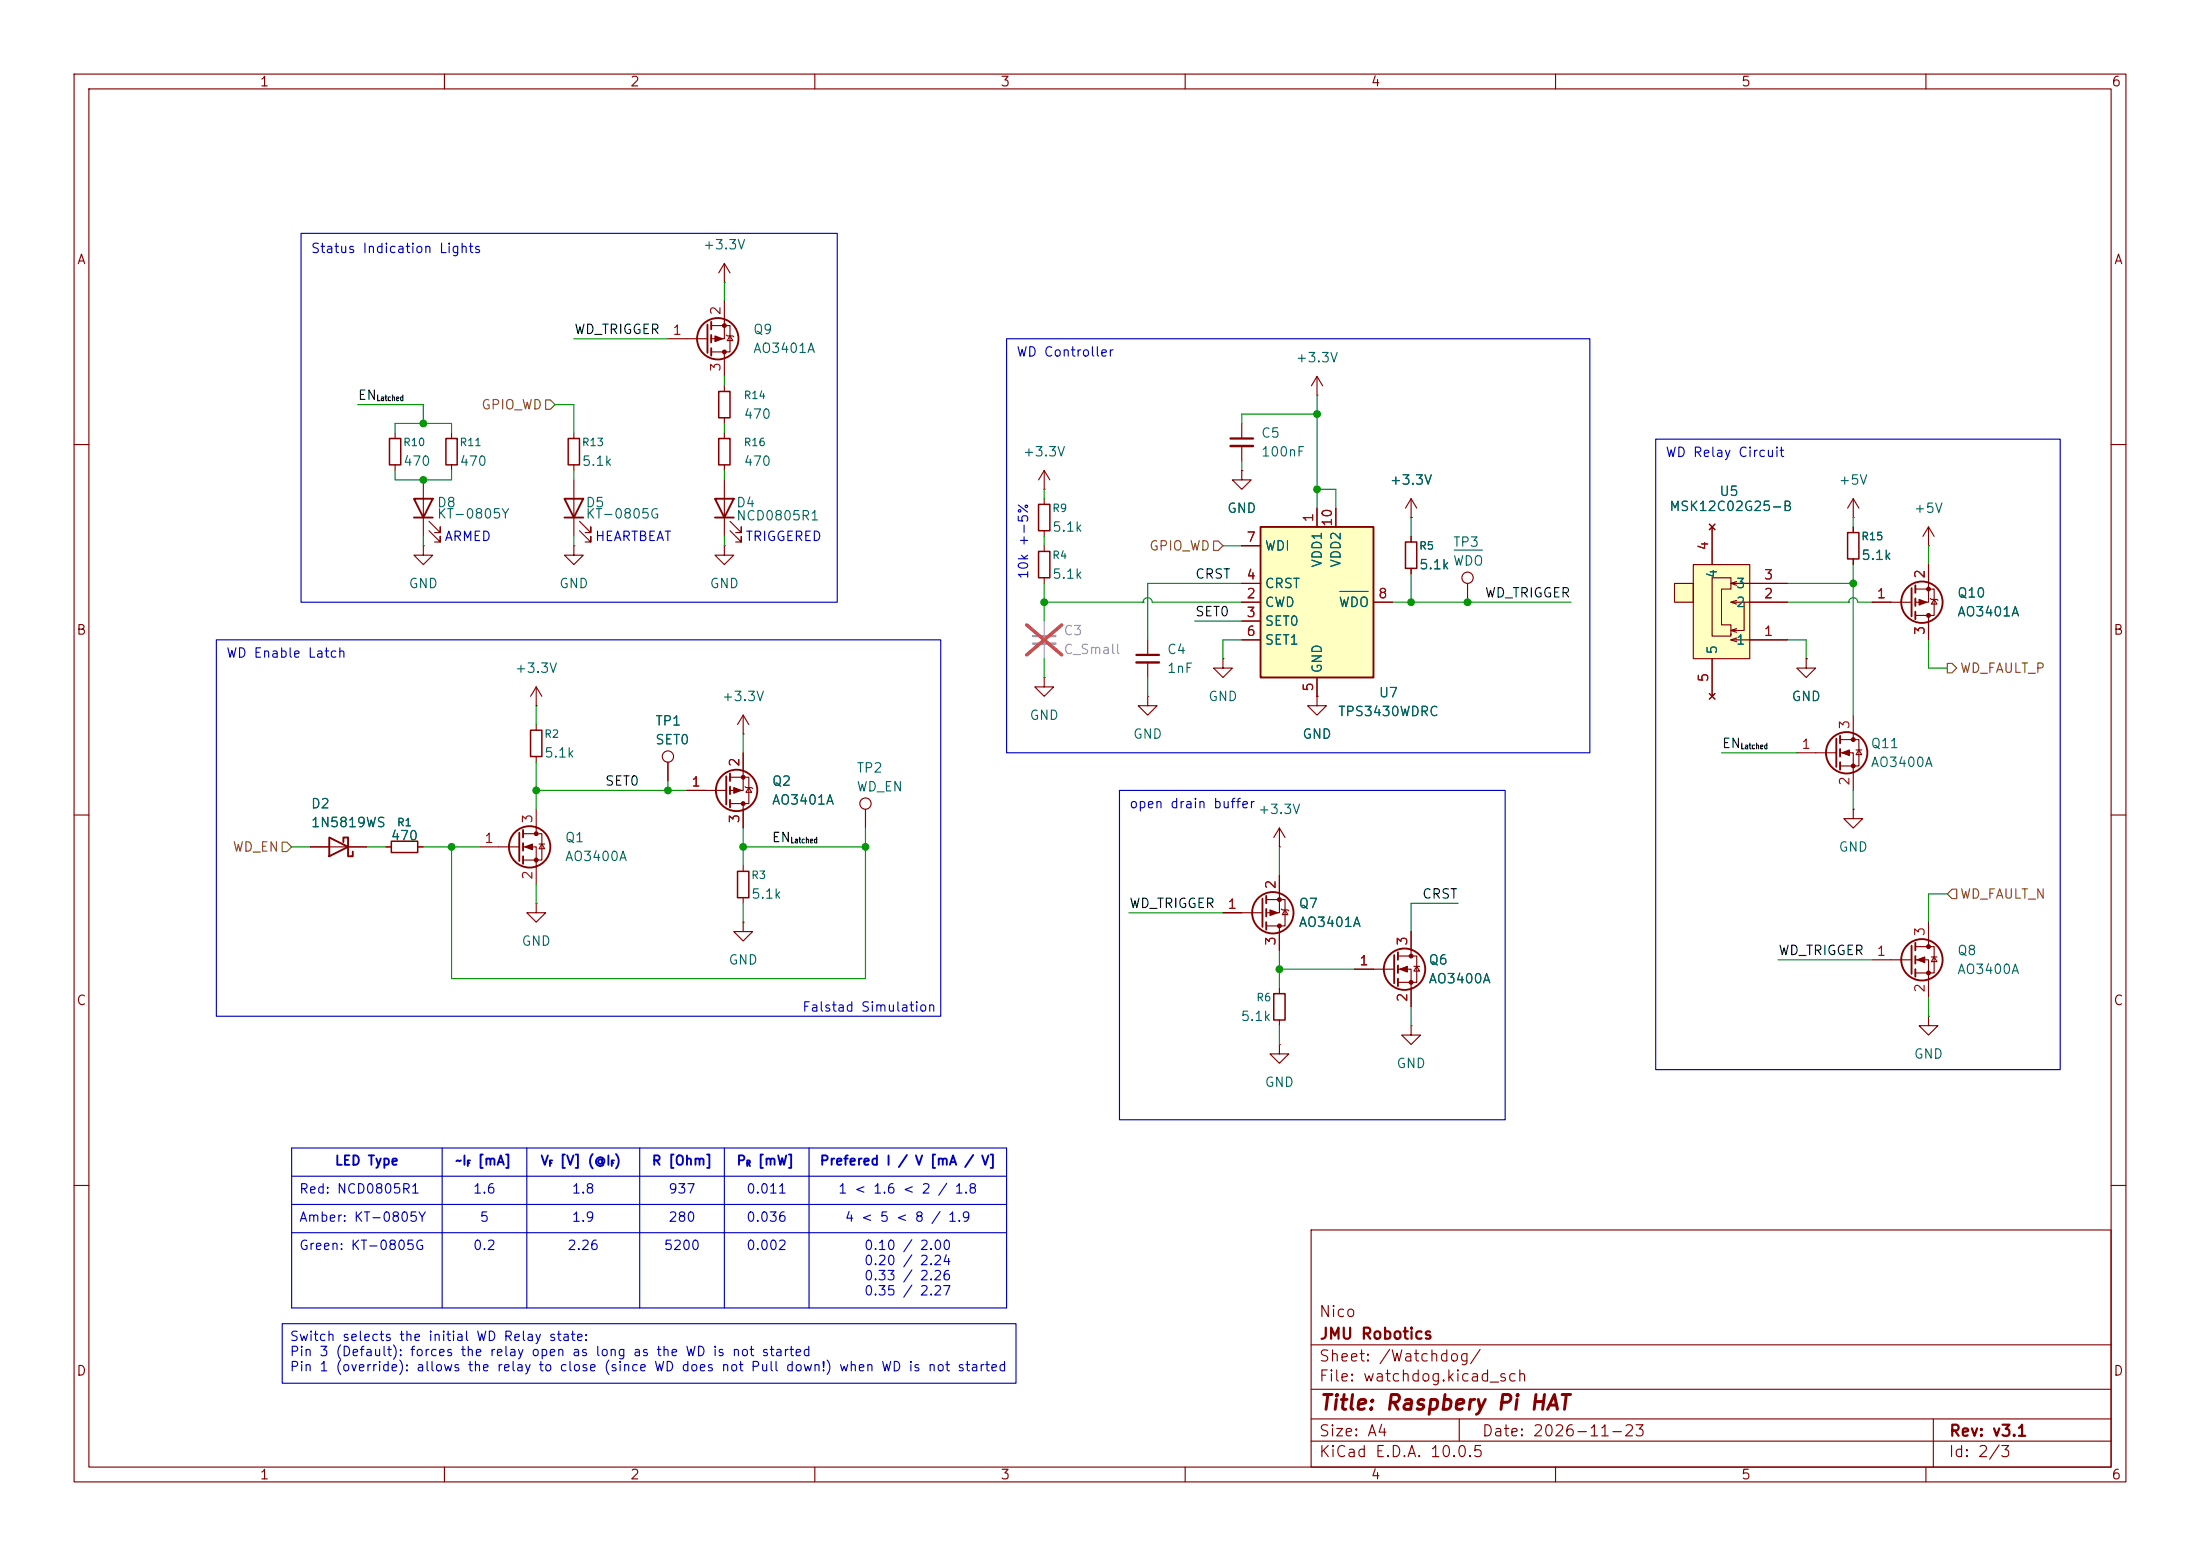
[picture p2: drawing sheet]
<svg xmlns="http://www.w3.org/2000/svg" width="297mm" height="210mm" viewBox="0 0 297 210" stroke-linecap="round" stroke-linejoin="round" font-family="sans-serif">
<g fill="none" stroke="#840000" stroke-width=".15">
<path d="M10 10h277v190h-277zM12 12h273v186h-273zM60 10v2M110 10v2M160 10v2M210 10v2M260 10v2M97.8 38.1h.1M97.8 35.6v2.5M97.8 35.6l-.8 1.2M97.8 35.6l.8 1.2M90.2 45.7h5.3"/>
<path d="M96 43.9h2.6v3.6h-2.6M97.8 40.6v5.1h-1.8M97.8 47.5v3.3M98 45.2l.2 .1h.7l.2 .2M98.6 45.3l.3 .7h-.7zM10 60h2M285 60h2M72.4 95.3h.1M72.4 92.7v2.6M72.4 97.8v.8M72.4 92.7l-.8 1.3M72.4 92.7l.8 1.3"/>
<path d="M10 110h2M52.1 114.3h.7M56.4 114.3h.7M72.4 102.1v.8M285 110h2M172.7 141v1.2h-1.3l1.3 1.3 1.3-1.3h-1.3M172.7 141h.1M10 160h2M177 166h108v32h-108zM285 160h2M60 198v2M110 198v2"/>
<path d="M160 198v2M177 194.5h108M177 191.5h108M177 187.5h108M177 181.5h108M197 191.5v3M210 198v2M260 198v2M261 191.5v6.5"/>
</g>
<path d="M71.6 98.6h1.6v3.5h-1.6zM52.8 113.5h3.6v1.6h-3.6z" fill="none" stroke="#840000" stroke-width=".2"/>
<g fill="none" stroke="#840000" stroke-width=".25">
<path d="M95.5 43.8v3.8M96 43.4v1.1M96 45.2v1M96 47v1"/>
<circle cx="96.9" cy="45.7" r="2.79"/>
</g>
<g fill="#840000" stroke="#840000" stroke-width=".15">
<path d="M96.5 45.3l1 .4-1 .4z"/>
<circle cx="97.8" cy="47.5" r=".25"/>
<circle cx="97.8" cy="43.9" r=".25"/>
</g>
<g fill="#ffffc2">
<path d="M228.6 76.2h7.6v12.7h-7.6z"/>
<path d="M231.1 78h2.6v1.5h-1.3v4.8h1.3v1.6h-2.6z"/>
<path d="M226.1 78.7h2.5v2.6h-2.5z"/>
</g>
<g fill="none" stroke="#840000" stroke-width=".15">
<path d="M53.3 58.4v.8M61 58.4v.8M77.5 58.4v.8M97.8 52.1v.7M97.8 56.4v.8M97.8 58.4v.8M167.6 57.2v2M177.8 53.3h.1M177.8 50.8l-.8 1.3M177.8 50.8l.8 1.3M177.8 50.8v2.5M53.3 62.7v.8"/>
<path d="M57.1 73.7v1.2h1.3l-1.3 1.3-1.2-1.3h1.2M57.1 73.7h.1M57.1 64.8v7.6M57.9 71.6l1.5 1.6v-.8v.8h-.7M57.9 70.4l1.5 1.5v-.8v.8h-.7M61 62.7v.8M77.5 73.7v1.2h1.2l-1.2 1.3-1.3-1.3h1.3M77.5 73.7h.1M77.5 62.7v.8M77.5 64.8v7.6M78.2 71.6l1.6 1.6v-.8v.8h-.8M78.2 70.4l1.6 1.5v-.8v.8h-.8"/>
<path d="M97.8 73.7v1.2h1.3l-1.3 1.3-1.3-1.3h1.3M97.8 73.7h.1M97.8 62.7v.8M141 66h.1M141 63.5l-.8 1.3M141 63.5l.7 1.3M141 63.5v2.5M141 67.3v.8M141 71.6v.8M141 73.7v.7M141 78v.7M167.6 63.5v1.3h1.3l-1.3 1.2-1.2-1.2h1.2"/>
<path d="M167.6 63.5h.1M167.6 60.2v2M190.5 69.9h.1M190.5 67.3v2.6M190.5 67.3l-.8 1.3M190.5 67.3l.8 1.3M226.1 78.7h2.5v2.6h-2.5zM228.6 76.2h7.6v12.7h-7.6zM230.8 70.7l.7 .8M231.1 78h2.6v1.5h-1.3v4.8h1.3v1.6h-2.6zM231.1 71.1v5.1M231.5 70.7l-.7 .8"/>
<path d="M233.7 78.7l.7 .3M234.4 78.5l-.7 .2h7.6M250.2 69.9h.1M250.2 67.3l-.8 1.3M250.2 67.3l.8 1.3M250.2 67.3v2.6M250.2 71.1v.8M250.2 75.4v.8M258.6 79.5h2.5v3.6h-2.5M260.3 73.7h.1M260.3 76.2v5.1h-1.7M260.3 71.1v2.6"/>
<path d="M260.3 71.1l-.7 1.3M260.3 71.1l.8 1.3M100.3 99.1h.1M100.3 96.5l-.7 1.3M100.3 96.5l.8 1.3M100.3 96.5v2.6M141 91.4v1.3h1.2l-1.2 1.3-1.3-1.3h1.3M141 91.4h.1M154.9 94v1.3h1.3l-1.3 1.2-1.2-1.2h1.2M154.9 94h.1M154.9 86.4v2M154.9 89.4v2"/>
<path d="M165.1 88.9v1.3h1.3l-1.3 1.2-1.3-1.2h1.3M165.1 88.9h.1M177.8 94v1.3h1.3l-1.3 1.2-1.3-1.2h1.3M177.8 94h.1M230.8 93.6l.7 .8M231.1 88.9v5.1M231.5 93.6l-.7 .8M233.7 86.4h7.6M233.7 86.4l.7 .2M233.7 85.1l.7 .2M233.7 81.3h7.6M233.7 81.3l.7 .2"/>
<path d="M234.4 86.1l-.7 .3M234.4 81l-.7 .3M235.5 81.3v3.8h-1.8l.7-.3M243.8 88.9v1.3h1.3l-1.3 1.2-1.2-1.2h1.2M243.8 88.9h.1M248.4 99.8h2.6v3.6h-2.6M250.2 96.5v3.3M252.7 81.3h5.4M260.3 83.1v3.3M260.6 80.8l.1 .1h.8l.1 .1M261.1 80.9l.4 .6h-.8zM41.9 114.3h7.6"/>
<path d="M64.8 114.3h5.3M70.6 112.5h2.6v3.6h-2.6M70.6 114.3h1.8v5.1M72.4 109.2v3.3M72.8 113.9h.7M73.2 113.9l.3 .7h-.7zM90.2 102.9v2.5M92.7 106.7h5.3M98.6 104.9h2.5v3.6h-2.5M100.3 101.6v5.1h-1.7M100.3 108.5v3.3M100.3 116.8v.8"/>
<path d="M100.6 106.2l.1 .1h.8l.1 .1M101.1 106.3l.4 .6h-.8zM116.8 109.2v2.6M172.7 114.3h.1M172.7 118.1v5.1h-1.8M172.7 111.8l.8 1.2M172.7 111.8l-.7 1.2M172.7 111.8v2.5M242.6 101.6h5.3M248.4 101.6h1.8v5.1M250.2 109.2v1.3h1.3l-1.3 1.3-1.3-1.3h1.3M250.2 109.2h.1"/>
<path d="M250.6 101.2h.7M251 101.2l.3 .7h-.7zM72.4 121.9v1.3h1.3l-1.3 1.3-1.3-1.3h1.3M72.4 121.9h.1M100.3 124.5v1.2h1.3l-1.3 1.3-1.2-1.3h1.2M100.3 124.5h.1M100.3 121.2v.7M165.1 123.2h5.3M170.9 121.4h2.6v3.6h-2.6M172.7 125v3.3M172.7 133.4v.7M172.7 137.7v.7"/>
<path d="M173 122.7l.1 .1h.8l.1 .1M173.5 122.8l.4 .6h-.8zM182.9 130.8h5.3M188.7 129h2.6v3.6h-2.6M188.7 130.8h1.8v5.1M190.5 138.4v1.3h-1.3l1.3 1.3 1.3-1.3h-1.3M190.5 138.4h.1M190.5 125.7v3.3M190.9 130.4h.7M191.3 130.4l.3 .7h-.7zM252.7 129.5h5.4M258.6 127.8h2.5v3.5h-2.5"/>
<path d="M258.6 129.5h1.7v5.1M260.3 137.2v1.2h1.3l-1.3 1.3-1.2-1.3h1.2M260.3 137.2h.1M260.3 124.5v3.3M260.7 129.2h.8M261.1 129.2l.4 .6h-.8z"/>
<circle cx="90.2" cy="102.1" r=".76"/>
<circle cx="116.8" cy="108.5" r=".76"/>
</g>
<g fill="none" stroke="#840000" stroke-width=".25">
<path d="M55.9 67.3h2.5l-1.3 2.6zM55.9 69.9h2.5M76.2 67.3h2.5l-1.2 2.6zM76.2 69.9h2.5M258.1 79.4v3.8M258.6 79v1M247.9 99.7v3.8M248.4 99.3v1M258.6 80.8v1M258.6 82.6v1M44.4 113l2.6 1.3-2.6 1.3zM46.4 113.7v-.7h.6v2.6h.6v-.7"/>
<path d="M70.1 112.4v3.8M70.6 112v1M70.6 113.8v1M70.6 115.6v1M98 104.8v3.8M98.6 104.4v1M98.6 106.2v1M98.6 108v1M248.4 101.1v1M248.4 102.9v1M170.4 121.3v3.8M170.9 120.9v1"/>
<path d="M170.9 122.7v1M170.9 124.5v1M188.2 128.9v3.8M188.7 128.5v1M188.7 130.3v1M188.7 132.1v1M258.1 127.6v3.8M258.6 127.3v1M258.6 129v1M258.6 130.8v1"/>
<circle cx="259.5" cy="81.3" r="2.79"/>
<circle cx="71.5" cy="114.3" r="2.79"/>
<circle cx="99.4" cy="106.7" r="2.79"/>
<circle cx="249.3" cy="101.6" r="2.79"/>
<circle cx="171.8" cy="123.2" r="2.79"/>
<circle cx="189.6" cy="130.8" r="2.79"/>
<circle cx="259.5" cy="129.5" r="2.79"/>
</g>
<g fill="#840000" stroke="#840000" stroke-width=".15">
<path d="M99.1 106.3l1 .4-1 .4z"/>
<path d="M70.9 114.3l1-.4v.8z"/>
<path d="M258.8 129.5l1-.3v.7z"/>
<path d="M189 130.8l1-.4v.8z"/>
<path d="M171.4 122.8l1.1 .4-1.1 .4z"/>
<path d="M248.7 101.6l1-.4v.8z"/>
<path d="M259.1 80.9l1 .4-1 .4z"/>
<circle cx="100.3" cy="108.5" r=".25"/>
<circle cx="100.3" cy="104.9" r=".25"/>
<circle cx="72.4" cy="112.5" r=".25"/>
<circle cx="72.4" cy="116.1" r=".25"/>
<circle cx="260.3" cy="127.8" r=".25"/>
<circle cx="260.3" cy="131.3" r=".25"/>
<circle cx="190.5" cy="129" r=".25"/>
<circle cx="190.5" cy="132.6" r=".25"/>
<circle cx="172.7" cy="125" r=".25"/>
<circle cx="172.7" cy="121.4" r=".25"/>
<circle cx="250.2" cy="99.8" r=".25"/>
<circle cx="250.2" cy="103.4" r=".25"/>
<circle cx="260.3" cy="83.1" r=".25"/>
<circle cx="260.3" cy="79.5" r=".25"/>
</g>
<path d="M52.6 59.2h1.5v3.5h-1.5zM60.2 59.2h1.5v3.5h-1.5zM76.7 59.2h1.5v3.5h-1.5zM97 52.8h1.6v3.6h-1.6zM97 59.2h1.6v3.5h-1.6zM140.2 74.4h1.5v3.6h-1.5zM140.2 68.1h1.5v3.5h-1.5zM249.4 71.9h1.6v3.5h-1.6zM99.6 117.6h1.5v3.6h-1.5zM172 134.1h1.5v3.6h-1.5z" fill="none" stroke="#840000" stroke-width=".2"/>
<path d="M166.1 59.2h3.1M153.4 88.4h3.1" fill="none" stroke="#840000" stroke-width=".3"/>
<path d="M166.1 60.2h3.1M153.4 89.4h3.1" fill="none" stroke="#840000" stroke-width=".33"/>
<path d="M139.4 85.9h3.1" fill="none" stroke="#a1a1a1" stroke-width=".3"/>
<path d="M139.4 86.9h3.1" fill="none" stroke="#a1a1a1" stroke-width=".33"/>
<path d="M141 83.8v2.1M141 86.9v2" fill="none" stroke="#a1a1a1" stroke-width=".15"/>
<path d="M138.6 84.3l4.7 4.1M143.3 84.3l-4.7 4.1" fill="none" stroke="#e12e31" stroke-width=".46"/>
<path d="M170.2 71.1h15.2v20.3h-15.2z" fill="#ffffc2"/>
<path d="M96.5 67.3h2.6l-1.3 2.6zM96.5 69.9h2.6M170.2 71.1h15.2v20.3h-15.2z" fill="none" stroke="#840000" stroke-width=".25"/>
<g fill="none" stroke="#840000" stroke-width=".15">
<path d="M97.8 64.8v7.6M98.6 71.6l1.5 1.6v-.8v.8h-.8M98.6 70.4l1.5 1.5v-.8v.8h-.8M167.6 63.5h.1M167.6 78.7h2.6M167.6 73.7h2.6M177.8 68.6v2.5M180.3 68.6v2.5M190.5 69.9h.1M190.5 72.4v.8M190.5 76.7v.8M198.1 78.7v2.6"/>
<path d="M230.8 70.7l.7 .8M231.1 71.1v5.1M231.5 70.7l-.7 .8M236.2 78.7h5.1M250.2 71.1v.8M250.2 75.4v.8M260.3 76.2v2.5M167.6 81.3h2.6M167.6 83.8h2.6M167.6 86.4h2.6M177.8 94h.1M177.8 91.4v2.6"/>
<path d="M185.4 81.3h2.6M230.8 93.6l.7 .8M231.1 88.9v5.1M231.5 93.6l-.7 .8M236.2 81.3h5.1M236.2 86.4h5.1M243.8 88.9h.1M252.7 81.3h2.6M260.3 83.8v2.6M41.9 114.3h2.5M47 114.3h2.5M52.1 114.3h.7"/>
<path d="M56.4 114.3h.7M90.2 102.9v2.5M92.7 106.7h2.5M100.3 101.6v2.5M100.3 109.2v2.6M172.7 118.1v2.6M165.1 123.2h2.5M172.7 125.7v2.6M182.9 130.8h2.5M190.5 125.7v2.6M190.5 133.4v2.5"/>
<circle cx="198.1" cy="78" r=".76"/>
</g>
<path d="M180.9 79.8h3.8M196.3 74.2h3.8" fill="none" stroke="#006464" stroke-width=".15"/>
<path d="M189.7 73.2h1.6v3.5h-1.6z" fill="none" stroke="#840000" stroke-width=".2"/>
<path d="M73.7 54h.6l.6 .6-.6 .6h-.6zM163.8 73h.7l.6 .7-.6 .6h-.7zM262.9 89.5h.6l.7 .7-.7 .6h-.6zM38.1 113.7h.6l.7 .6-.7 .6h-.6zM263.5 120h.7v1.3h-.7l-.6-.6z" fill="none" stroke="#725600" stroke-width=".15"/>
<g fill="none" stroke="#0000c2" stroke-width=".15">
<path d="M40.6 31.5h72.4v49.8h-72.4zM135.9 45.7h78.7v55.9h-78.7zM223.5 59.3h54.6v85.1h-54.6zM29.2 86.4h97.8v50.8h-97.8zM151.1 106.7h52.1v44.4h-52.1zM39.4 158.8h96.5M39.4 154.9h96.5v21.6h-96.5zM59.7 154.9v21.6M71.1 154.9v21.6M86.4 154.9v21.6M97.8 154.9v21.6M109.2 154.9v21.6"/>
<path d="M38.1 178.7h99.1v8h-99.1zM39.4 162.6h96.5M39.4 166.4h96.5"/>
</g>
<g fill="none" stroke="#009600" stroke-width=".15">
<path d="M97.8 38.1v2.5M48.3 54.6h8.8v2.6M53.3 58.4v-1.2h7.7v1.2M74.9 54.6h2.6v3.8M77.5 45.7h12.7M97.8 50.8v1.3M97.8 57.2v1.2M177.8 53.3v15.3M177.8 55.9h-10.2v1.3M53.3 63.5v1.3h7.7v-1.3M57.1 72.4v1.3M77.5 63.5v1.3"/>
<path d="M77.5 72.4v1.3M97.8 63.5v1.3M97.8 72.4v1.3M141 66v1.3M141 72.4v1.3M141 78.7v5.1M165.1 73.7h2.5M167.6 78.7h-12.7v7.7M167.6 62.2v1.3M177.8 66h2.5v2.6M190.5 69.9v2.5M190.5 77.5v3.8"/>
<path d="M241.3 78.7h8.9M250.2 69.9v1.2M250.2 76.2v20.3M260.3 73.7v2.5M72.4 95.3v2.5M100.3 99.1v2.5M141 81.3h13.3M141 88.9v2.5M154.3 81.3h.1M154.3 81.3a.61 .61 0 0 1 .6-.6 .61 .61 0 0 1 .6 .6h12.1M154.9 91.4v2.6M161.3 83.8h6.3"/>
<path d="M167.6 86.4h-2.5v2.5M188 81.3h24.1M241.3 81.3h8.3M241.3 86.4h2.5v2.5M249.6 81.3h.1M249.6 81.3a.61 .61 0 0 1 .6-.6 .61 .61 0 0 1 .6 .6h1.9M260.3 86.4v3.8h2.6M39.4 114.3h2.5M49.5 114.3h2.6M57.1 114.3h7.7M72.4 106.7h20.3M72.4 102.9v6.3"/>
<path d="M72.4 119.4v2.5M90.2 105.4v1.3M100.3 111.8v5M100.3 114.3h16.5M116.8 111.8v20.3h-55.8v-17.8M172.7 114.3v3.8M232.4 101.6h10.2M250.2 106.7v2.5M100.3 121.9v2.6M152.4 123.2h12.7M172.7 128.3v5.1M172.7 138.4v2.6"/>
<path d="M172.7 130.8h10.2M190.5 135.9v2.5M196.8 121.9h-6.3v3.8M240 129.5h12.7M260.3 134.6v2.6M262.9 120.7h-2.6v3.8"/>
</g>
<g fill="#009600" stroke="#009600" stroke-width=".14">
<circle cx="198.1" cy="81.3" r=".46"/>
<circle cx="190.5" cy="81.3" r=".46"/>
<circle cx="172.7" cy="130.8" r=".46"/>
<circle cx="100.3" cy="114.3" r=".46"/>
<circle cx="61" cy="114.3" r=".46"/>
<circle cx="90.2" cy="106.7" r=".46"/>
<circle cx="116.8" cy="114.3" r=".46"/>
<circle cx="72.4" cy="106.7" r=".46"/>
<circle cx="250.2" cy="78.7" r=".46"/>
<circle cx="177.8" cy="55.9" r=".46"/>
<circle cx="57.1" cy="64.8" r=".46"/>
<circle cx="57.1" cy="57.2" r=".46"/>
<circle cx="141" cy="81.3" r=".46"/>
<circle cx="177.8" cy="66" r=".46"/>
</g>
<text font-size="2" fill="#840000" x="178" y="190.8">Title: Raspbery Pi HAT</text>
<g font-size="1.5" fill="#840000">
<text x="178" y="178.1">Nico</text>
<text x="178" y="184.1">Sheet: /Watchdog/</text>
<text x="178" y="181.1">JMU Robotics</text>
<text x="178" y="186.8">File: watchdog.kicad_sch</text>
<text x="178" y="197">KiCad E.D.A. 10.0.5</text>
<text x="178" y="194.2">Size: A4</text>
<text x="200" y="194.2">Date: 2026-11-23</text>
<text x="263" y="197">Id: 2/3</text>
<text x="263" y="194.2">Rev: v3.1</text>
</g>
<g font-size="1.3" fill="#840000">
<text x="35" y="12">1</text>
<text x="85" y="12">2</text>
<text x="135" y="12">3</text>
<text x="185" y="12">4</text>
<text x="235" y="12">5</text>
<text x="285" y="12">6</text>
<text x="10.3" y="36">A</text>
<text x="285.3" y="36">A</text>
<text x="10.2" y="86">B</text>
<text x="285.2" y="86">B</text>
<text x="10.2" y="136">C</text>
<text x="285.2" y="136">C</text>
<text x="10.2" y="186">D</text>
<text x="285.2" y="186">D</text>
<text x="35" y="200">1</text>
<text x="85" y="200">2</text>
<text x="135" y="200">3</text>
<text x="185" y="200">4</text>
<text x="235" y="200">5</text>
<text x="285" y="200">6</text>
</g>
<g font-size="1.3" fill="#0000c2">
<text x="41.9" y="34.5">Status Indication Lights</text>
<text x="137.1" y="48.4">WD Controller</text>
<text x="224.8" y="62">WD Relay Circuit</text>
<text x="59.9" y="73.3">ARMED</text>
<text x="80.2" y="73.3">HEARTBEAT</text>
<text x="100.6" y="73.3">TRIGGERED</text>
<text x="139.1" y="78.3" transform="rotate(-90 139.1 78.3)">10k +-5%</text>
<text x="30.5" y="89.1">WD Enable Latch</text>
<text x="152.4" y="109.4">open drain buffer</text>
<text x="108.2" y="136.9">Falstad Simulation</text>
<text x="40.3" y="161.4">Red: NCD0805R1</text>
<text x="45.1" y="157.6">LED Type</text>
<text x="61.4" y="157.6">~I</text>
<text x="63.8" y="161.4">1.6</text>
<text x="64.4" y="157.6">[mA]</text>
<text x="72.9" y="157.6">V</text>
<text x="75.5" y="157.6">[V] (@I )</text>
<text x="77.1" y="161.4">1.8</text>
<text x="87.9" y="157.6">R [Ohm]</text>
<text x="90.1" y="161.4">937</text>
<text x="99.3" y="157.6">P</text>
<text x="100.7" y="161.4">0.011</text>
<text x="102.2" y="157.6">[mW]</text>
<text x="110.6" y="157.6">Prefered I / V [mA / V]</text>
<text x="113.1" y="161.4">1 &lt; 1.6 &lt; 2 / 1.8</text>
<text x="40.3" y="165.2">Amber: KT-0805Y</text>
<text x="64.7" y="165.2">5</text>
<text x="77.1" y="165.2">1.9</text>
<text x="90.1" y="165.2">280</text>
<text x="100.7" y="165.2">0.036</text>
<text x="114" y="165.2">4 &lt; 5 &lt; 8 / 1.9</text>
<text x="40.3" y="169">Green: KT-0805G</text>
<text x="63.8" y="169">0.2</text>
<text x="76.5" y="169">2.26</text>
<text x="89.5" y="169">5200</text>
<text x="100.7" y="169">0.002</text>
<text x="116.6" y="169">0.10 / 2.00</text>
<text x="116.6" y="171.1">0.20 / 2.24</text>
<text x="116.6" y="173.1">0.33 / 2.26</text>
<text x="116.6" y="175.2">0.35 / 2.27</text>
<text x="39" y="181.3">Switch selects the initial WD Relay state:</text>
<text x="39" y="183.4">Pin 3 (Default): forces the relay open as long as the WD is not started</text>
<text x="39" y="185.4">Pin 1 (override): allows the relay to close (since WD does not Pull down!) when WD is not started</text>
</g>
<g font-size="1.3" fill="#006464">
<text x="94.8" y="34">+3.3V</text>
<text x="101.6" y="45.4">Q9</text>
<text x="101.6" y="48">AO3401A</text>
<text x="174.8" y="49.2">+3.3V</text>
<text x="100.3" y="56.8">470</text>
<text x="170.2" y="59.4">C5</text>
<text x="54.3" y="63.2">470</text>
<text x="62" y="63.2">470</text>
<text x="78.5" y="63.2">5.1k</text>
<text x="100.3" y="63.2">470</text>
<text x="138" y="61.9">+3.3V</text>
<text x="170.2" y="61.9">100nF</text>
<text x="187.5" y="65.7">+3.3V</text>
<text x="248.1" y="65.7">+5V</text>
<text x="58.9" y="68.8">D8</text>
<text x="58.9" y="70.3">KT-0805Y</text>
<text x="79" y="68.8">D5</text>
<text x="79" y="70.3">KT-0805G</text>
<text x="99.3" y="68.8">D4</text>
<text x="99.3" y="70.6">NCD0805R1</text>
<text x="165.6" y="69.5">GND</text>
<text x="225.3" y="69.3">MSK12C02G25-B</text>
<text x="232" y="67.3">U5</text>
<text x="258.3" y="69.5">+5V</text>
<text x="142" y="72.1">5.1k</text>
<text x="170.7" y="74.6">WDI</text>
<text x="178.8" y="76.7" transform="rotate(-90 178.8 76.7)">VDD1</text>
<text x="181.3" y="76.7" transform="rotate(-90 181.3 76.7)">VDD2</text>
<text x="191.5" y="77.2">5.1k</text>
<text x="196.1" y="74.1">TP3</text>
<text x="196.1" y="76.7">WDO</text>
<text x="251.2" y="75.9">5.1k</text>
<text x="55.1" y="79.7">GND</text>
<text x="75.4" y="79.7">GND</text>
<text x="95.7" y="79.7">GND</text>
<text x="142" y="78.4">5.1k</text>
<text x="170.7" y="82.2">CWD</text>
<text x="170.7" y="79.7">CRST</text>
<text x="180.6" y="82.2">WDO</text>
<text x="232.1" y="78.1" transform="rotate(-90 232.1 78.1)">4</text>
<text x="234.3" y="82.2">2</text>
<text x="234.3" y="79.7">3</text>
<text x="264.1" y="81">Q10</text>
<text x="264.1" y="83.5">AO3401A</text>
<text x="157.5" y="88.6">C4</text>
<text x="170.7" y="84.8">SET0</text>
<text x="170.7" y="87.3">SET1</text>
<text x="232.1" y="88.4" transform="rotate(-90 232.1 88.4)">5</text>
<text x="234.3" y="87.3">1</text>
<text x="69.4" y="91.1">+3.3V</text>
<text x="97.4" y="94.9">+3.3V</text>
<text x="157.5" y="91.1">1nF</text>
<text x="163" y="94.9">GND</text>
<text x="178.8" y="91" transform="rotate(-90 178.8 91)">GND</text>
<text x="186.1" y="94.4">U7</text>
<text x="241.8" y="94.9">GND</text>
<text x="88.4" y="98.2">TP1</text>
<text x="88.4" y="100.8">SET0</text>
<text x="138.9" y="97.5">GND</text>
<text x="152.9" y="100">GND</text>
<text x="175.7" y="100">GND</text>
<text x="180.6" y="97">TPS3430WDRC</text>
<text x="252.5" y="101.3">Q11</text>
<text x="73.4" y="102.6">5.1k</text>
<text x="104.1" y="106.4">Q2</text>
<text x="115.6" y="104.6">TP2</text>
<text x="115.6" y="107.1">WD_EN</text>
<text x="252.5" y="103.8">AO3400A</text>
<text x="41.9" y="109.4">D2</text>
<text x="41.9" y="112">1N5819WS</text>
<text x="52.7" y="113.7">470</text>
<text x="76.2" y="114">Q1</text>
<text x="104.1" y="108.9">AO3401A</text>
<text x="169.8" y="110.2">+3.3V</text>
<text x="76.2" y="116.5">AO3400A</text>
<text x="248.1" y="115.3">GND</text>
<text x="101.3" y="121.6">5.1k</text>
<text x="175.2" y="122.9">Q7</text>
<text x="175.2" y="125.4">AO3401A</text>
<text x="70.3" y="128">GND</text>
<text x="98.3" y="130.5">GND</text>
<text x="192.8" y="130.5">Q6</text>
<text x="264.1" y="129.2">Q8</text>
<text x="264.1" y="131.8">AO3400A</text>
<text x="192.8" y="133">AO3400A</text>
<text x="167.4" y="138.1">5.1k</text>
<text x="258.3" y="143.2">GND</text>
<text x="170.7" y="147">GND</text>
<text x="188.4" y="144.5">GND</text>
</g>
<g font-size="1.3" fill="#0f0f0f">
<text x="77.4" y="45.4">WD_TRIGGER</text>
<text x="48.2" y="54.3">EN</text>
<text x="161.3" y="78.4">CRST</text>
<text x="161.3" y="83.5">SET0</text>
<text x="200.4" y="81">WD_TRIGGER</text>
<text x="232.4" y="101.3">EN</text>
<text x="81.6" y="106.4">SET0</text>
<text x="104.1" y="114">EN</text>
<text x="152.4" y="122.9">WD_TRIGGER</text>
<text x="191.9" y="121.6">CRST</text>
<text x="240" y="129.2">WD_TRIGGER</text>
</g>
<g font-size="1.3" fill="#a90000">
<text x="90.7" y="45.5">1</text>
<text x="97.6" y="42.6" transform="rotate(-90 97.6 42.6)">2</text>
<text x="97.6" y="50.3" transform="rotate(-90 97.6 50.3)">3</text>
<text x="177.6" y="70.6" transform="rotate(-90 177.6 70.6)">1</text>
<text x="180.1" y="71.2" transform="rotate(-90 180.1 71.2)">10</text>
<text x="168.2" y="73.4">7</text>
<text x="230.9" y="74.4" transform="rotate(-90 230.9 74.4)">4</text>
<text x="168.2" y="81.1">2</text>
<text x="168.2" y="83.6">3</text>
<text x="168.2" y="78.5">4</text>
<text x="186" y="81.1">8</text>
<text x="238" y="81.1">2</text>
<text x="238" y="78.5">3</text>
<text x="253.3" y="81.1">1</text>
<text x="260.1" y="78.2" transform="rotate(-90 260.1 78.2)">2</text>
<text x="168.2" y="86.1">6</text>
<text x="238" y="86.1">1</text>
<text x="260.1" y="85.8" transform="rotate(-90 260.1 85.8)">3</text>
<text x="177.6" y="93.4" transform="rotate(-90 177.6 93.4)">5</text>
<text x="230.9" y="92.2" transform="rotate(-90 230.9 92.2)">5</text>
<text x="243.1" y="101.4">1</text>
<text x="250" y="98.5" transform="rotate(-90 250 98.5)">3</text>
<text x="93.2" y="106.5">1</text>
<text x="100.1" y="103.6" transform="rotate(-90 100.1 103.6)">2</text>
<text x="250" y="106.1" transform="rotate(-90 250 106.1)">2</text>
<text x="72.2" y="111.2" transform="rotate(-90 72.2 111.2)">3</text>
<text x="100.1" y="111.2" transform="rotate(-90 100.1 111.2)">3</text>
<text x="65.3" y="114.1">1</text>
<text x="72.2" y="118.8" transform="rotate(-90 72.2 118.8)">2</text>
<text x="165.6" y="123">1</text>
<text x="172.5" y="120.1" transform="rotate(-90 172.5 120.1)">2</text>
<text x="172.5" y="127.7" transform="rotate(-90 172.5 127.7)">3</text>
<text x="183.4" y="130.6">1</text>
<text x="190.3" y="127.7" transform="rotate(-90 190.3 127.7)">3</text>
<text x="253.3" y="129.3">1</text>
<text x="260.1" y="126.5" transform="rotate(-90 260.1 126.5)">3</text>
<text x="190.3" y="135.4" transform="rotate(-90 190.3 135.4)">2</text>
<text x="260.1" y="134.1" transform="rotate(-90 260.1 134.1)">2</text>
</g>
<g font-size="1.3" fill="#725600">
<text x="64.9" y="55.6">GPIO_WD</text>
<text x="155.1" y="74.6">GPIO_WD</text>
<text x="264.5" y="91.1">WD_FAULT_P</text>
<text x="31.3" y="115.3">WD_EN</text>
<text x="264.5" y="121.6">WD_FAULT_N</text>
</g>
<g font-size="1.3" fill="#989898">
<text x="143.5" y="86.1">C3</text>
<text x="143.5" y="88.6">C_Small</text>
</g>
<g font-size="1" fill="#006464">
<text x="100.3" y="54.1">R14</text>
<text x="54.3" y="60.5">R10</text>
<text x="62" y="60.5">R11</text>
<text x="78.5" y="60.5">R13</text>
<text x="100.3" y="60.5">R16</text>
<text x="142" y="69.3">R9</text>
<text x="142" y="75.7">R4</text>
<text x="191.5" y="74.4">R5</text>
<text x="251.2" y="73.2">R15</text>
<text x="73.4" y="99.8">R2</text>
<text x="53.5" y="111.8">R1</text>
<text x="101.3" y="118.9">R3</text>
<text x="169.5" y="135.4">R6</text>
</g>
<g font-size=".8" fill="#0f0f0f">
<text x="50.8" y="54.3">Latched</text>
<text x="234.9" y="101.3">Latched</text>
<text x="106.7" y="114">Latched</text>
</g>
<g font-size=".8" fill="#0000c2">
<text x="62.9" y="157.6">F</text>
<text x="74" y="157.6">F</text>
<text x="82.4" y="157.6">F</text>
<text x="100.7" y="157.6">R</text>
</g>
</svg>
